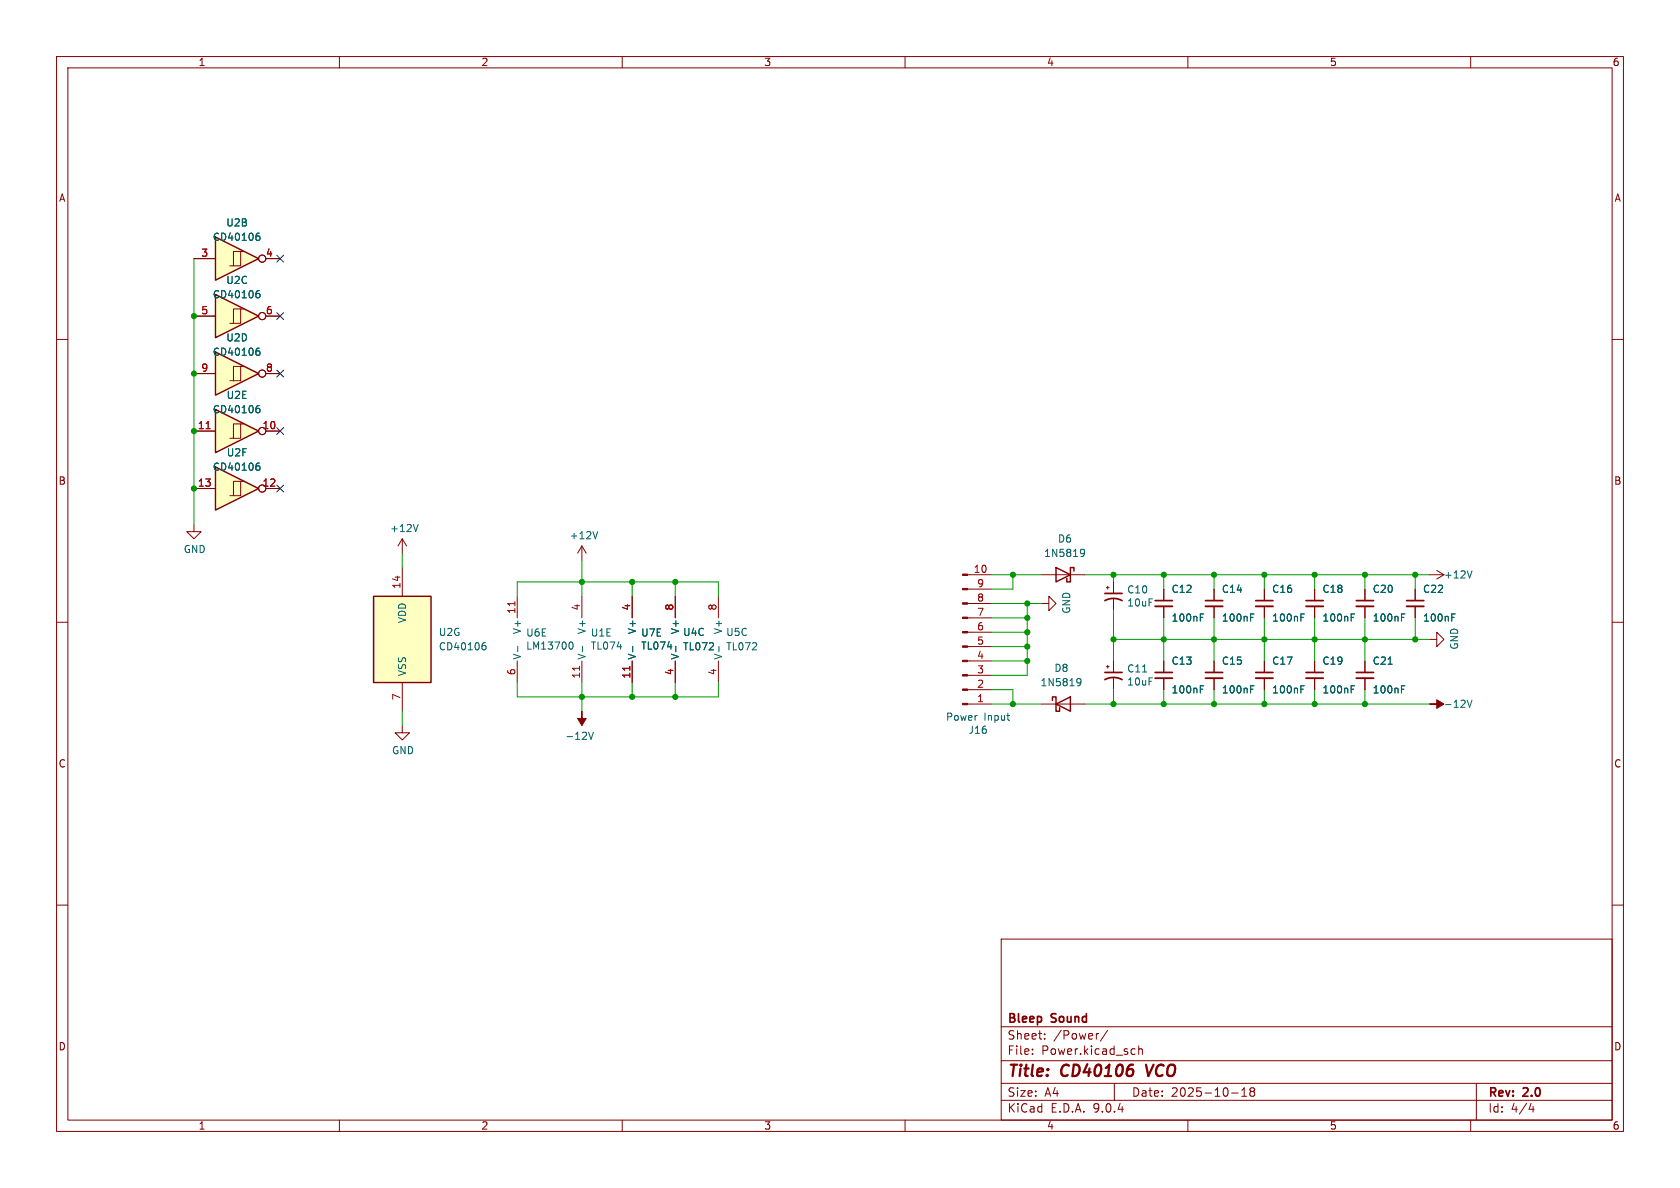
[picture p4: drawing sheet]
<svg xmlns="http://www.w3.org/2000/svg" width="297mm" height="210mm" viewBox="0 0 297 210" stroke-linecap="round" stroke-linejoin="round" font-family="sans-serif">
<g fill="none" stroke="#840000" stroke-width=".18">
<path d="M10 10h277v190h-277zM12 12h273v186h-273zM60 10v2M110 10v2M160 10v2M210 10v2M260 10v2M10 60h2M285 60h2M10 110h2M285 110h2M10 160h2"/>
<path d="M177 166h108v32h-108zM285 160h2M60 198v2M110 198v2M160 198v2M177 194.5h108M177 191.5h108M177 187.5h108M177 181.5h108M182.5 186.3v.1M182.5 185.5v.1M184.7 183.6v.1"/>
<path d="M184.7 182.8v.1M194.2 182.7l-.2 .1M195.8 182.1l-1.3 2M197 191.5v3M200.2 185.4l.5 .1M200.7 186.3l-.5 .1M201.3 185.5l.2-.1 .4 .1 .1 .9M201.3 184.9v1.5M210 198v2M217.7 193.2h1.2M219.5 193.8h.9M219.5 192.7l.5-.4v1.5"/>
<path d="M221.2 192.9l-.2 .3v.5l.2 .1 .5-.1 .1-.2-.1-.4-.2-.2M221.2 192.9l-.2-.2 .2-.4 .5 .1 .1 .2-.3 .3M221.2 192.9h.3M260 198v2M261 191.5v6.5M270.7 195l-.4 1.1h.9M271 195.6v1"/>
</g>
<path d="M202.6 188.2l.4 2" fill="none" stroke="#840000" stroke-width=".4"/>
<path d="M38.1 62.2l7.6 3.8-7.6 3.9z" fill="#ffffc2"/>
<path d="M38.1 62.2l7.6 3.8-7.6 3.9z" fill="none" stroke="#840000" stroke-width=".25"/>
<g fill="none" stroke="#840000" stroke-width=".18">
<path d="M34.3 66h3.8M42.5 64.8h-1.2v2.5M43.2 64.8h-.7v2.5h-1.9M47 66h2.5M102.9 105.4v3.8M102.9 116.8v3.9M111.8 105.4v3.8M111.8 116.8v3.9M119.4 105.4v3.8M119.4 116.8v3.9M127 105.4v3.8M127 116.8v3.9"/>
<path d="M171 119.4h4.3M171 116.8h4.3M171 114.3h4.3M171 111.8h4.3M171 109.2h4.3M171 106.7h4.3M171 104.1h4.3M171 101.6h4.3M223.5 104.1v2.1M223.5 107.2v2M223.5 116.8v2.1M223.5 119.9v2"/>
<path d="M232.4 104.1v2.1M232.4 107.2v2M232.4 116.8v2.1M232.4 119.9v2M241.3 104.1v2.1M241.3 107.2v2M250.2 104.1v2.1M250.2 107.2v2M252.7 113h1.3v-1.2l1.3 1.2-1.3 1.3v-1.3M252.7 101.6h2.6M254 100.8l1.3 .8M255.3 101.6l-1.3 .8"/>
<path d="M171 124.5h4.3M171 121.9h4.3"/>
<circle cx="46.4" cy="66" r=".63"/>
</g>
<g fill="none" stroke="#006464" stroke-width=".18">
<path d="M45.5 62h.2l.3 .3-.1 .4-.4 .1M45.8 61.5l-.3 .1M103 114.3v.9M111.9 114.3v.9M119.5 114.3v.9M127.1 114.3v.9M230 109.1h.4M230 108.5h.6M238.9 109.1h.4M238.9 108.5h.6M247.8 109.1h.4M247.8 108.5h.6"/>
<path d="M256.7 109.1h.4M256.7 108.5h.6M260.2 100.9l-.4 1.3M178 126.5h.5M178.4 127.3h.1M230 121.8h.4M230 121.2h.6M238.9 121.8h.4M238.9 121.2h.6M259.4 123.8l.4 1.2 .4-1.2"/>
</g>
<g fill="#840000" stroke="#840000" stroke-width=".18">
<path d="M170.2 124.3h.8v.3h-.8z"/>
<path d="M170.2 121.8h.8v.2h-.8z"/>
<path d="M170.2 119.3h.8v.2h-.8z"/>
<path d="M170.2 116.7h.8v.3h-.8z"/>
<path d="M170.2 114.2h.8v.2h-.8z"/>
<path d="M170.2 111.6h.8v.3h-.8z"/>
<path d="M170.2 109.1h.8v.2h-.8z"/>
<path d="M170.2 106.6h.8v.2h-.8z"/>
<path d="M170.2 104h.8v.3h-.8z"/>
<path d="M170.2 101.5h.8v.2h-.8z"/>
<path d="M252.7 124.5h1.3v-.8l1.3 .8-1.3 .7v-.7z"/>
</g>
<path d="M102.5 117.8v.7M111.3 117.8v.7" fill="none" stroke="#a90000" stroke-width=".18"/>
<path d="M222 118.9h3M222 106.2h3M230.9 118.9h3M230.9 106.2h3M239.8 106.2h3M248.7 106.2h3" fill="none" stroke="#840000" stroke-width=".3"/>
<path d="M222 119.9h3M222 107.2h3M230.9 119.9h3M230.9 107.2h3M239.8 107.2h3M248.7 107.2h3" fill="none" stroke="#840000" stroke-width=".33"/>
<path d="M38.1 72.4l7.6 3.8-7.6 3.8z" fill="#ffffc2"/>
<path d="M38.1 72.4l7.6 3.8-7.6 3.8z" fill="none" stroke="#840000" stroke-width=".25"/>
<g fill="none" stroke="#840000" stroke-width=".18">
<path d="M34.3 76.2h3.8M42.5 74.9h-1.2v2.6M43.2 74.9h-.7v2.6h-1.9M47 76.2h2.5M241.3 116.8v2.1M241.3 119.9v2"/>
<circle cx="46.4" cy="76.2" r=".63"/>
</g>
<path d="M36.4 75.8h.8" fill="none" stroke="#a90000" stroke-width=".18"/>
<path d="M45.5 72.2h.2l.3 .2-.1 .4-.4 .2M45.8 71.7l-.3 .1M245.4 117.4h.7M247.8 121.8h.4M247.8 121.2h.6" fill="none" stroke="#006464" stroke-width=".18"/>
<path d="M239.8 118.9h3" fill="none" stroke="#840000" stroke-width=".3"/>
<path d="M239.8 119.9h3" fill="none" stroke="#840000" stroke-width=".33"/>
<path d="M38.1 52.1l7.6 3.8-7.6 3.8z" fill="#ffffc2"/>
<path d="M38.1 52.1l7.6 3.8-7.6 3.8z" fill="none" stroke="#840000" stroke-width=".25"/>
<g fill="none" stroke="#840000" stroke-width=".18">
<path d="M34.3 55.9h3.8M42.5 54.6h-1.2v2.6M43.2 54.6h-.7v2.6h-1.9M47 55.9h2.5"/>
<circle cx="46.4" cy="55.9" r=".63"/>
</g>
<path d="M45.5 51.9h.2l.3 .2-.1 .4-.4 .1M45.8 51.4h-.3" fill="none" stroke="#006464" stroke-width=".18"/>
<path d="M38.1 41.9l7.6 3.8-7.6 3.8z" fill="#ffffc2"/>
<path d="M38.1 41.9l7.6 3.8-7.6 3.8z" fill="none" stroke="#840000" stroke-width=".25"/>
<g fill="none" stroke="#840000" stroke-width=".18">
<path d="M34.3 45.7h3.8M42.5 44.5h-1.2v2.5M43.2 44.5h-.7v2.5h-1.9M47 45.7h2.5M71.1 95.3l-.7 1.2M71.1 95.3l.8 1.2M71.1 95.3v2.5M71.1 128.3v1.2h1.3l-1.3 1.3-1.3-1.3h1.3"/>
<circle cx="46.4" cy="45.7" r=".63"/>
</g>
<path d="M45.5 41.7h.2l.3 .2-.1 .5-.4 .1M45.8 41.2l-.3 .1M73.9 92.7l-.4 1.3" fill="none" stroke="#006464" stroke-width=".18"/>
<path d="M66 105.4h10.2v15.3h-10.2z" fill="#ffffc2"/>
<path d="M66 105.4h10.2v15.3h-10.2z" fill="none" stroke="#840000" stroke-width=".25"/>
<path d="M102.9 96.5l-.8 1.3M102.9 96.5l.7 1.3M102.9 96.5v2.6M71.1 100.3v5.1M91.4 105.4v3.8M91.4 116.8v3.9M71.1 120.7v5" fill="none" stroke="#840000" stroke-width=".18"/>
<path d="M105.7 94l-.5 1.2M85.4 114.1h.3l.2 .2v.5l-.5 .1M85.8 113.6l-.4 .1M91.5 114.3v.9M100.8 113.5h.1a.68 .68 0 0 1 .4 .6 .68 .68 0 0 1-.4 .7l-.1-.1M104.1 129.4l.4 1.3 .4-1.3" fill="none" stroke="#006464" stroke-width=".18"/>
<path d="M91 106.3v.8" fill="none" stroke="#a90000" stroke-width=".18"/>
<path d="M102.9 125.7v1.3h.7l-.7 1.3-.8-1.3h.8z" fill="#840000" stroke="#840000" stroke-width=".18"/>
<path d="M38.1 82.6l7.6 3.8-7.6 3.8z" fill="#ffffc2"/>
<path d="M38.1 82.6l7.6 3.8-7.6 3.8zM186.7 100.3l2.5 1.3-2.5 1.3zM189.9 101v-.7h-.7v2.6h-.6v-.7M186.1 123.8v-.6h.6v2.5h.6v-.6M186.7 124.5l2.5-1.3v2.5z" fill="none" stroke="#840000" stroke-width=".25"/>
<g fill="none" stroke="#840000" stroke-width=".18">
<path d="M34.3 55.9h3.8M34.3 45.7h3.8M47 55.9h2.5M47 45.7h2.5M34.3 76.2h3.8M34.3 66h3.8M47 76.2h2.5M47 66h2.5M34.3 92.7v1.3h1.3l-1.3 1.3-1.3-1.3h1.3M34.3 86.4h3.8M42.5 85.1h-1.2v2.5M43.2 85.1h-.7v2.5h-1.9"/>
<path d="M47 86.4h2.5M111.8 105.4v3.8M111.8 116.8v3.9M119.4 105.4v3.8M119.4 116.8v3.9M184.1 106.7h1.3v-1.3l1.3 1.3-1.3 1.3v-1.3M184.1 101.6h7.7M195.6 117.9h.5M195.6 103.9h.5M195.8 103.6v.5M195.8 117.6v.5M196.8 102.9v2"/>
<path d="M196.8 105.9v2.1M196.8 116.8v2.1M196.8 119.9v2M205.7 104.1v2.1M205.7 107.2v2M205.7 116.8v2.1M205.7 119.9v2M214.6 104.1v2.1M214.6 107.2v2M214.6 116.8v2.1M214.6 119.9v2M223.5 104.1v2.1"/>
<path d="M223.5 107.2v2M223.5 116.8v2.1M223.5 119.9v2M232.4 104.1v2.1M232.4 107.2v2M232.4 116.8v2.1M232.4 119.9v2M241.3 104.1v2.1M241.3 107.2v2M241.3 116.8v2.1M241.3 119.9v2M250.2 104.1v2.1"/>
<path d="M250.2 107.2v2M184.1 124.5h7.7"/>
<circle cx="46.4" cy="55.9" r=".63"/>
<circle cx="46.4" cy="45.7" r=".63"/>
<circle cx="46.4" cy="66" r=".63"/>
<circle cx="46.4" cy="76.2" r=".63"/>
<circle cx="46.4" cy="86.4" r=".63"/>
</g>
<g fill="none" stroke="#006464" stroke-width=".18">
<path d="M45.5 41.7h.2l.3 .2-.1 .5-.4 .1M45.5 51.9h.2l.3 .2-.1 .4-.4 .1M45.8 51.4h-.3M45.8 41.2l-.3 .1M45.5 62h.2l.3 .3-.1 .4-.4 .1M45.5 72.2h.2l.3 .2-.1 .4-.4 .2M45.8 71.7l-.3 .1M45.8 61.5l-.3 .1M45.5 82.3h.2l.3 .3-.1 .4-.4 .1M45.8 81.9h-.3M191.1 97.2l.4-.1 .2 .1a.84 .84 0 0 1-.3 1.2h-.3M191.7 97.6l-.2 .3-.4-.1"/>
<path d="M111.9 114.3v.9M119.5 114.3v.9M202 118.8h.7M212.2 109.1h.4M212.2 108.5h.6M221.1 109.1h.4M221.1 108.5h.6M230 109.1h.4M230 108.5h.6M238.9 109.1h.4M238.9 108.5h.6M245.4 117.4h.7"/>
<path d="M247.8 109.1h.4M247.8 108.5h.6M256.7 109.1h.4M256.7 108.5h.6M190.5 120h.3l.2 .1a.84 .84 0 0 1-.3 1.1h-.2M191.1 120.5l-.3 .2h-.3M212.2 121.8h.4M212.2 121.2h.6M221.1 121.8h.4M221.1 121.2h.6M230 121.8h.4M230 121.2h.6"/>
<path d="M238.9 121.8h.4M238.9 121.2h.6M247.8 121.8h.4M247.8 121.2h.6"/>
</g>
<path d="M195.3 106.2a3.2 3.2 0 0 1 3.1 0M195.3 118.9h3.1M195.3 104.9h3.1M204.2 118.9h3.1M204.2 106.2h3.1M213.1 118.9h3.1M213.1 106.2h3.1M195.3 120.1a3.2 3.2 0 0 1 3.1 0" fill="none" stroke="#840000" stroke-width=".3"/>
<path d="M204.2 119.9h3.1M204.2 107.2h3.1M213.1 119.9h3.1M213.1 107.2h3.1" fill="none" stroke="#840000" stroke-width=".33"/>
<g fill="none" stroke="#009600" stroke-width=".18">
<path d="M34.3 45.7v47M71.1 97.8v2.5M102.9 99.1v6.3M91.4 105.4v-2.5h35.6v2.5M111.8 102.9v2.5M119.4 102.9v2.5M175.3 101.6h8.8M175.3 106.7h8.8M175.3 114.3h6.3M175.3 109.2h6.3M175.3 111.8h6.3M175.3 116.8h6.3"/>
<path d="M179.1 101.6v2.5h-3.8M181.6 106.7v12.7h-6.3M191.8 101.6h60.9M196.8 101.6v1.3M196.8 108v8.8M196.8 113h55.9M205.7 101.6v2.5M205.7 109.2v7.6M214.6 101.6v2.5M214.6 109.2v7.6M223.5 101.6v2.5M223.5 109.2v7.6"/>
<path d="M232.4 101.6v2.5M232.4 109.2v7.6M241.3 101.6v2.5M241.3 109.2v7.6M250.2 101.6v2.5M250.2 109.2v3.8M71.1 125.7v2.6M91.4 120.7v2.5h35.6v-2.5M102.9 120.7v5M111.8 120.7v2.5M119.4 120.7v2.5M175.3 121.9h3.8v2.6"/>
<path d="M175.3 124.5h8.8M191.8 124.5h60.9M196.8 121.9v2.6M205.7 121.9v2.6M214.6 121.9v2.6M223.5 121.9v2.6M232.4 121.9v2.6M241.3 121.9v2.6"/>
</g>
<path d="M48.9 45.1l1.2 1.2M48.9 55.3l1.2 1.2M50.1 45.1l-1.2 1.2M50.1 55.3l-1.2 1.2M48.9 65.4l1.2 1.2M48.9 75.6l1.2 1.2M50.1 65.4l-1.2 1.2M50.1 75.6l-1.2 1.2M48.9 85.8l1.2 1.2M50.1 85.8l-1.2 1.2" fill="none" stroke="#000084" stroke-width=".18"/>
<path d="M36.4 75.8h.8M111.3 117.8v.7" fill="none" stroke="#a90000" stroke-width=".18"/>
<g fill="#009600" stroke="#009600" stroke-width=".18">
<circle cx="181.6" cy="114.3" r=".46"/>
<circle cx="181.6" cy="111.8" r=".46"/>
<circle cx="196.8" cy="113" r=".46"/>
<circle cx="196.8" cy="101.6" r=".46"/>
<circle cx="181.6" cy="109.2" r=".46"/>
<circle cx="179.1" cy="101.6" r=".46"/>
<circle cx="196.8" cy="124.5" r=".46"/>
<circle cx="181.6" cy="106.7" r=".46"/>
<circle cx="102.9" cy="123.2" r=".46"/>
<circle cx="181.6" cy="116.8" r=".46"/>
<circle cx="179.1" cy="124.5" r=".46"/>
<circle cx="119.4" cy="102.9" r=".46"/>
<circle cx="119.4" cy="123.2" r=".46"/>
<circle cx="111.8" cy="123.2" r=".46"/>
<circle cx="232.4" cy="124.5" r=".46"/>
<circle cx="250.2" cy="113" r=".46"/>
<circle cx="241.3" cy="124.5" r=".46"/>
<circle cx="241.3" cy="113" r=".46"/>
<circle cx="250.2" cy="101.6" r=".46"/>
<circle cx="241.3" cy="101.6" r=".46"/>
<circle cx="232.4" cy="101.6" r=".46"/>
<circle cx="223.5" cy="113" r=".46"/>
<circle cx="232.4" cy="113" r=".46"/>
<circle cx="34.3" cy="66" r=".46"/>
<circle cx="34.3" cy="55.9" r=".46"/>
<circle cx="111.8" cy="102.9" r=".46"/>
<circle cx="102.9" cy="102.9" r=".46"/>
<circle cx="34.3" cy="76.2" r=".46"/>
<circle cx="34.3" cy="86.4" r=".46"/>
<circle cx="205.7" cy="124.5" r=".46"/>
<circle cx="214.6" cy="124.5" r=".46"/>
<circle cx="205.7" cy="113" r=".46"/>
<circle cx="214.6" cy="113" r=".46"/>
<circle cx="223.5" cy="124.5" r=".46"/>
<circle cx="205.7" cy="101.6" r=".46"/>
<circle cx="214.6" cy="101.6" r=".46"/>
<circle cx="223.5" cy="101.6" r=".46"/>
</g>
<g font-size="2.8" fill="#840000">
<text x="178" y="190.9">Title:</text>
<text x="187.7" y="190.9">CD40106</text>
<text x="203.5" y="190.9">VCO</text>
</g>
<g font-size="2.1" fill="#840000">
<text x="178" y="184">Sheet:</text>
<text x="178" y="181.2">Bleep</text>
<text x="186" y="181.2">Sound</text>
<text x="186.2" y="184">/Power/</text>
<text x="178" y="186.7">File:</text>
<text x="184.1" y="186.7">Power.kicad_sch</text>
<text x="178" y="196.9">KiCad</text>
<text x="178" y="194.1">Size:</text>
<text x="184.7" y="194.1">A4</text>
<text x="185.7" y="196.9">E.D.A.</text>
<text x="193.3" y="196.9">9.0.4</text>
<text x="200" y="194.1">Date:</text>
<text x="207" y="194.1">2025-10-18</text>
<text x="263" y="194.3">Rev:</text>
<text x="263" y="196.9">Id:</text>
<text x="267.1" y="196.9">4/4</text>
<text x="269.4" y="194.3">2.0</text>
</g>
<g font-size="1.8" fill="#840000">
<text x="35" y="11.9">1</text>
<text x="85" y="11.9">2</text>
<text x="135" y="11.9">3</text>
<text x="185" y="11.9">4</text>
<text x="235" y="11.9">5</text>
<text x="285" y="11.9">6</text>
<text x="10.3" y="35.9">A</text>
<text x="285.3" y="35.9">A</text>
<text x="10.3" y="85.9">B</text>
<text x="285.3" y="85.9">B</text>
<text x="10.3" y="135.9">C</text>
<text x="285.3" y="135.9">C</text>
<text x="10.3" y="185.9">D</text>
<text x="285.3" y="185.9">D</text>
<text x="35" y="199.9">1</text>
<text x="85" y="199.9">2</text>
<text x="135" y="199.9">3</text>
<text x="185" y="199.9">4</text>
<text x="235" y="199.9">5</text>
<text x="285" y="199.9">6</text>
</g>
<g font-size="1.8" fill="#006464">
<text x="39.9" y="40.2">U2B</text>
<text x="37.5" y="42.8">CD40106</text>
<text x="37.5" y="52.9">CD40106</text>
<text x="39.9" y="50.4">U2C</text>
<text x="37.5" y="63.1">CD40106</text>
<text x="39.9" y="60.6">U2D</text>
<text x="40" y="70.7">U2E</text>
<text x="37.5" y="73.3">CD40106</text>
<text x="37.5" y="83.4">CD40106</text>
<text x="40" y="80.9">U2F</text>
<text x="68.9" y="94.3">+12V</text>
<text x="100.6" y="95.5">+12V</text>
<text x="32.4" y="98">GND</text>
<text x="184.5" y="98.7">1N5819</text>
<text x="186.9" y="96.1">D6</text>
<text x="199.2" y="105.1">C10</text>
<text x="199.2" y="107.4">10uF</text>
<text x="207" y="105">C12</text>
<text x="215.9" y="105">C14</text>
<text x="224.8" y="105">C16</text>
<text x="233.7" y="105">C18</text>
<text x="242.6" y="105">C20</text>
<text x="251.5" y="105">C22</text>
<text x="255.2" y="102.5">+12V</text>
<text x="72" y="110.3" transform="rotate(-90 72 110.3)">VDD</text>
<text x="77.5" y="112.6">U2G</text>
<text x="92.3" y="112.2" transform="rotate(-90 92.3 112.2)">V+</text>
<text x="92.9" y="112.7">U6E</text>
<text x="103.7" y="112.2" transform="rotate(-90 103.7 112.2)">V+</text>
<text x="104.4" y="112.7">U1E</text>
<text x="112.6" y="112.2" transform="rotate(-90 112.6 112.2)">V+</text>
<text x="113.2" y="112.7">U7E</text>
<text x="120.2" y="112.2" transform="rotate(-90 120.2 112.2)">V+</text>
<text x="120.7" y="112.6">U4C</text>
<text x="127.9" y="112.2" transform="rotate(-90 127.9 112.2)">V+</text>
<text x="128.3" y="112.6">U5C</text>
<text x="189.4" y="108.6" transform="rotate(-90 189.4 108.6)">GND</text>
<text x="207" y="110.1">100nF</text>
<text x="215.9" y="110.1">100nF</text>
<text x="224.8" y="110.1">100nF</text>
<text x="233.7" y="110.1">100nF</text>
<text x="242.6" y="110.1">100nF</text>
<text x="251.5" y="110.1">100nF</text>
<text x="72" y="119.6" transform="rotate(-90 72 119.6)">VSS</text>
<text x="77.5" y="115.2">CD40106</text>
<text x="92.3" y="116.7" transform="rotate(-90 92.3 116.7)">V-</text>
<text x="92.9" y="115">LM13700</text>
<text x="103.7" y="116.7" transform="rotate(-90 103.7 116.7)">V-</text>
<text x="104.4" y="115">TL074</text>
<text x="112.6" y="116.7" transform="rotate(-90 112.6 116.7)">V-</text>
<text x="113.2" y="115">TL074</text>
<text x="120.2" y="116.7" transform="rotate(-90 120.2 116.7)">V-</text>
<text x="120.7" y="115.2">TL072</text>
<text x="127.9" y="116.7" transform="rotate(-90 127.9 116.7)">V-</text>
<text x="128.3" y="115.2">TL072</text>
<text x="186.3" y="119">D8</text>
<text x="199.2" y="119.1">C11</text>
<text x="207" y="117.7">C13</text>
<text x="215.9" y="117.7">C15</text>
<text x="224.8" y="117.7">C17</text>
<text x="233.7" y="117.7">C19</text>
<text x="242.6" y="117.7">C21</text>
<text x="258" y="114.9" transform="rotate(-90 258 114.9)">GND</text>
<text x="183.9" y="121.5">1N5819</text>
<text x="199.2" y="121.4">10uF</text>
<text x="207" y="122.8">100nF</text>
<text x="215.9" y="122.8">100nF</text>
<text x="224.8" y="122.8">100nF</text>
<text x="233.7" y="122.8">100nF</text>
<text x="242.6" y="122.8">100nF</text>
<text x="255.2" y="125.3">-12V</text>
<text x="99.8" y="131">-12V</text>
<text x="167.1" y="127.6">Power</text>
<text x="171.1" y="129.9">J16</text>
<text x="173.9" y="127.6">Input</text>
<text x="69.2" y="133.5">GND</text>
</g>
<g font-size="1.8" fill="#a90000">
<text x="35.5" y="45.5">3</text>
<text x="46.9" y="45.5">4</text>
<text x="35.5" y="55.6">5</text>
<text x="46.9" y="55.6">6</text>
<text x="35.5" y="65.8">9</text>
<text x="46.9" y="65.8">8</text>
<text x="34.9" y="75.9">11</text>
<text x="46.3" y="75.9">10</text>
<text x="34.9" y="86.1">13</text>
<text x="46.3" y="86.1">12</text>
<text x="172" y="101.3">10</text>
<text x="70.9" y="104.2" transform="rotate(-90 70.9 104.2)">14</text>
<text x="172.6" y="106.4">8</text>
<text x="172.6" y="103.9">9</text>
<text x="91.2" y="108.6" transform="rotate(-90 91.2 108.6)">11</text>
<text x="102.6" y="108" transform="rotate(-90 102.6 108)">4</text>
<text x="111.5" y="108" transform="rotate(-90 111.5 108)">4</text>
<text x="119.1" y="108" transform="rotate(-90 119.1 108)">8</text>
<text x="126.7" y="108" transform="rotate(-90 126.7 108)">8</text>
<text x="172.6" y="111.5">6</text>
<text x="172.6" y="109">7</text>
<text x="91.2" y="119.5" transform="rotate(-90 91.2 119.5)">6</text>
<text x="119.1" y="119.5" transform="rotate(-90 119.1 119.5)">4</text>
<text x="126.7" y="119.5" transform="rotate(-90 126.7 119.5)">4</text>
<text x="172.6" y="119.1">3</text>
<text x="172.6" y="116.6">4</text>
<text x="172.6" y="114">5</text>
<text x="70.9" y="123.9" transform="rotate(-90 70.9 123.9)">7</text>
<text x="102.6" y="120.1" transform="rotate(-90 102.6 120.1)">11</text>
<text x="111.5" y="120.1" transform="rotate(-90 111.5 120.1)">11</text>
<text x="172.6" y="124.2">1</text>
<text x="172.6" y="121.7">2</text>
</g>
</svg>
